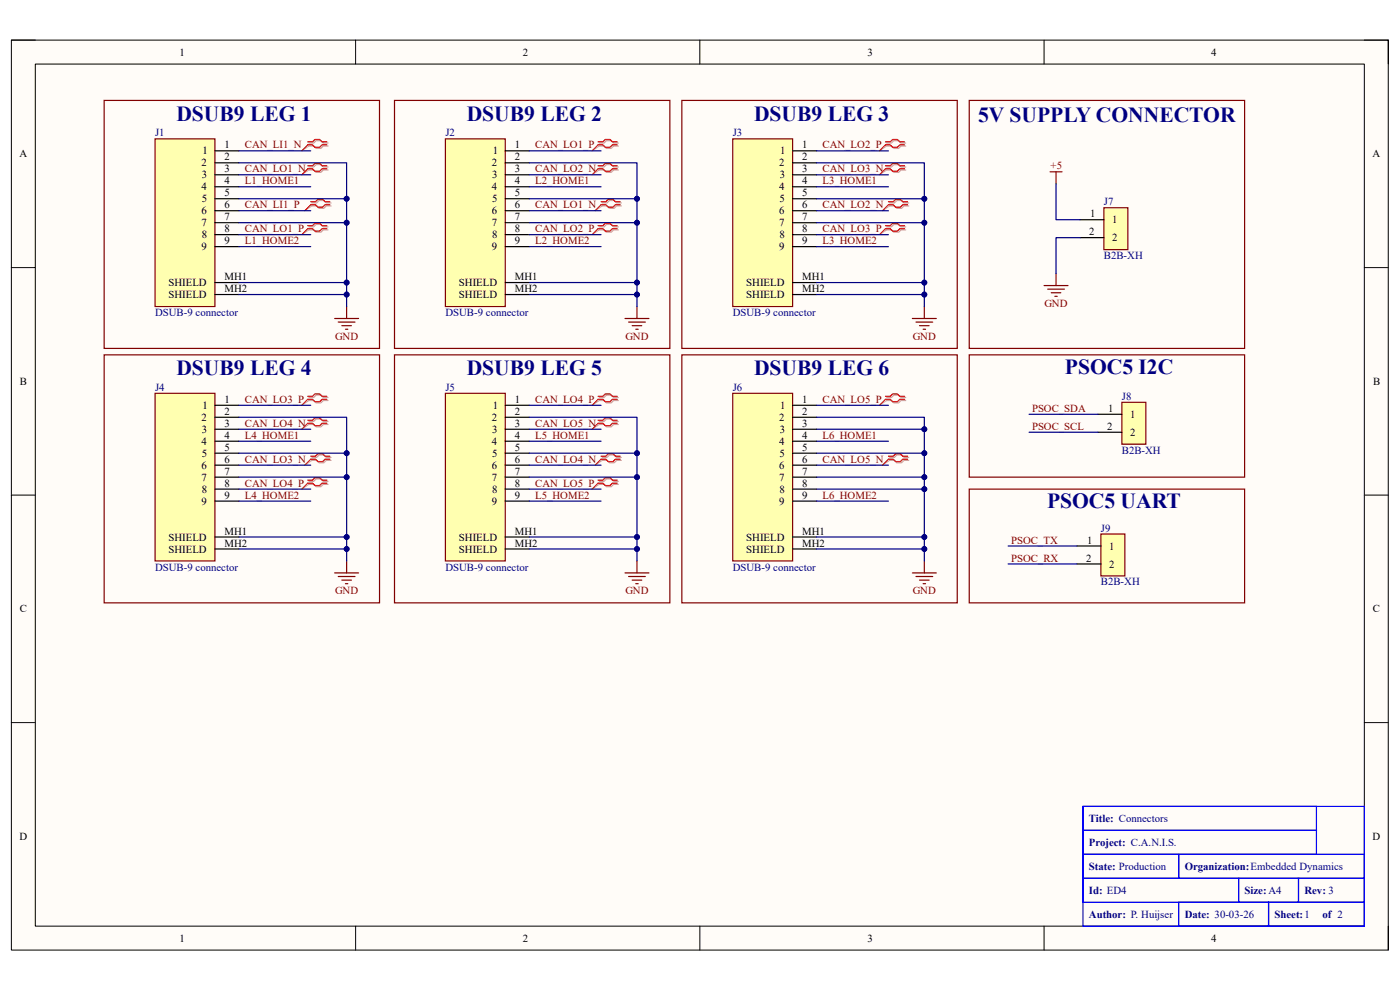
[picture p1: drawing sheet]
<svg xmlns="http://www.w3.org/2000/svg" width="297mm" height="210mm" viewBox="0 0 297 210" stroke-linecap="round" stroke-linejoin="round" font-family="sans-serif">
<path d="M2.4 8.5h292.1v193h-292.1z" fill-rule="evenodd" fill="#fffcf8"/>
<path d="M2.4 8.5h292.1v193h-292.1z" fill="none" stroke="#000" stroke-width=".21"/>
<path d="M7.5 13.6h281.9v182.9h-281.9z" fill-rule="evenodd" fill="#fffcf8"/>
<g fill="none" stroke="#000" stroke-width=".21">
<path d="M2.4 8.5h5.1M7.5 13.6h281.9v182.9h-281.9zM75.4 8.5v5.1M148.5 8.5v5.1M221.5 8.5v5.1M289.4 8.5h5.1v5.1M2.4 56.8h5.1M289.4 56.8h5.1M2.4 105h5.1M289.4 105h5.1M2.4 153.3h5.1M289.4 153.3h5.1"/>
<path d="M75.4 196.5v5M148.5 196.5v5M221.5 196.5v5M294.5 196.5v5"/>
</g>
<path d="M229.8 171.1h59.6v25.4h-59.6zM229.8 171.1h49.5v5h-49.5zM229.8 176.1h49.5v5.1h-49.5zM229.8 186.3h33v5.1h-33zM229.8 181.2h20.3v5.1h-20.3zM250.1 191.4h19v5.1h-19zM250.1 181.2h39.3v5.1h-39.3zM262.8 186.3h12.7v5.1h-12.7zM269.1 191.4h20.3v5.1h-20.3zM275.5 186.3h13.9v5.1h-13.9z" fill="none" stroke="#00f" stroke-width=".25"/>
<path d="M22.1 21.3h58.4v52.6h-58.4z" fill="none" stroke="#800000" stroke-width=".25"/>
<path d="M65.5 30.3h1.1l.5-.5h1l.5 .5h1M65.5 31h1.1l.5 .5h1l.5-.5h1" fill="none" stroke="#d0a19e" stroke-width=".25"/>
<path d="M65.5 31l-1.5 1" fill="none" stroke="#d0a19e" stroke-width=".21"/>
<path d="M65.3 30.1h1l.5-.5h1l.5 .5h1M65.3 30.7h1l.5 .5h1l.5-.5h1" fill="none" stroke="#f00" stroke-width=".25"/>
<path d="M65.3 30.7l-1.3 1.3" fill="none" stroke="#f00" stroke-width=".21"/>
<path d="M32.9 29.5h12.7v35.5h-12.7z" fill-rule="evenodd" fill="#ffffb0"/>
<path d="M32.9 29.5h12.7v35.5h-12.7zM83.7 21.3h58.4v52.6h-58.4zM71 67.6h5.1M71.8 68.3h3.5M72.5 69.1h2.1M73.3 69.8h.5M73.5 65v2.6" fill="none" stroke="#800000" stroke-width=".25"/>
<path d="M45.6 32h5.1M45.6 34.5h5.1M45.6 37.1h5.1M45.6 39.6h5.1M45.6 42.2h5.1M45.6 44.7h5.1M45.6 47.2h5.1M45.6 49.8h5.1M45.6 52.3h5.1M45.6 59.9h5.1M45.6 62.5h5.1" fill="none" stroke="#000" stroke-width=".25"/>
<path d="M65.5 35.4h1.1l.5-.5h1l.5 .5h1M65.5 36.1h1.1l.5 .5h1l.5-.5h1M127.1 30.3h1l.6-.5h1l.5 .5h1M127.1 31h1l.6 .5h1l.5-.5h1M65.5 48.1h1.1l.5-.5h1l.5 .5h1M65.5 48.8h1.1l.5 .5h1l.5-.5h1M66.2 43h1l.5-.5h1l.5 .5h1M66.2 43.7h1l.5 .5h1l.5-.5h1" fill="none" stroke="#d0a19e" stroke-width=".25"/>
<path d="M65.5 36.1l-1.5 1M127.1 31l-1.5 1M65.5 48.8l-1.5 1M66.2 43.7l-1.6 1" fill="none" stroke="#d0a19e" stroke-width=".21"/>
<path d="M65.3 35.2h1l.5-.5h1l.5 .5h1M65.3 35.8h1l.5 .5h1l.5-.5h1M126.9 30.1h1l.5-.5h1l.5 .5h1M126.9 30.7h1l.5 .5h1l.5-.5h1M65.3 47.9h1l.5-.5h1l.5 .5h1M65.3 48.5h1l.5 .5h1l.5-.5h1M65.9 42.8h1l.5-.5h1.1l.5 .5h1M65.9 43.4h1l.5 .5h1.1l.5-.5h1" fill="none" stroke="#f00" stroke-width=".25"/>
<path d="M65.3 35.8l-1.3 1.3M126.9 30.7l-1.3 1.3M65.3 48.5l-1.3 1.3M65.9 43.4l-1.3 1.3" fill="none" stroke="#f00" stroke-width=".21"/>
<path d="M94.5 29.5h12.7v35.5h-12.7z" fill-rule="evenodd" fill="#ffffb0"/>
<path d="M94.5 29.5h12.7v35.5h-12.7zM144.7 21.3h58.4v52.6h-58.4zM132.6 67.6h5.1M133.4 68.3h3.5M134.1 69.1h2M134.9 69.8h.5M135.1 65v2.6" fill="none" stroke="#800000" stroke-width=".25"/>
<path d="M107.2 32h5.1M107.2 34.5h5.1M107.2 37.1h5.1M107.2 39.6h5.1M107.2 42.2h5.1M107.2 44.7h5.1M107.2 47.2h5.1M107.2 49.8h5.1M107.2 52.3h5.1M107.2 59.9h5.1M107.2 62.5h5.1" fill="none" stroke="#000" stroke-width=".25"/>
<path d="M127.1 35.4h1l.6-.5h1l.5 .5h1M127.1 36.1h1l.6 .5h1l.5-.5h1M188.1 30.4h1l.5-.6h1l.5 .6h1.1M188.1 31h1l.5 .5h1l.5-.5h1.1M127.1 48.1h1l.6-.5h1l.5 .5h1M127.1 48.8h1l.6 .5h1l.5-.5h1M127.8 43h1l.5-.5h1l.5 .5h1M127.8 43.7h1l.5 .5h1l.5-.5h1" fill="none" stroke="#d0a19e" stroke-width=".25"/>
<path d="M127.1 36.1l-1.5 1M188.1 31l-1.5 1M127.1 48.8l-1.5 1M127.8 43.7l-1.6 1" fill="none" stroke="#d0a19e" stroke-width=".21"/>
<path d="M126.9 35.2h1l.5-.5h1l.5 .5h1M126.9 35.8h1l.5 .5h1l.5-.5h1M187.8 30.1h1.1l.5-.5h1l.5 .5h1M187.8 30.7h1.1l.5 .5h1l.5-.5h1M126.9 47.9h1l.5-.5h1l.5 .5h1M126.9 48.5h1l.5 .5h1l.5-.5h1M127.5 42.8h1l.5-.5h1.1l.5 .5h1M127.5 43.4h1l.5 .5h1.1l.5-.5h1" fill="none" stroke="#f00" stroke-width=".25"/>
<path d="M126.9 35.8l-1.3 1.3M187.8 30.7l-1.2 1.3M126.9 48.5l-1.3 1.3M127.5 43.4l-1.3 1.3" fill="none" stroke="#f00" stroke-width=".21"/>
<path d="M155.5 29.5h12.7v35.5h-12.7z" fill-rule="evenodd" fill="#ffffb0"/>
<path d="M155.5 29.5h12.7v35.5h-12.7zM22.1 75.3h58.4v52.6h-58.4zM193.6 67.6h5M194.3 68.3h3.6M195.1 69.1h2M195.8 69.8h.6M196.1 65v2.6" fill="none" stroke="#800000" stroke-width=".25"/>
<path d="M168.2 32h5M168.2 34.5h5M168.2 37.1h5M168.2 39.6h5M168.2 42.2h5M168.2 44.7h5M168.2 47.2h5M168.2 49.8h5M168.2 52.3h5M168.2 59.9h5M168.2 62.5h5" fill="none" stroke="#000" stroke-width=".25"/>
<path d="M188.1 35.4h1l.5-.5h1l.5 .5h1.1M188.1 36.1h1l.5 .5h1l.5-.5h1.1M188.1 48.1h1l.5-.5h1l.5 .5h1.1M188.1 48.8h1l.5 .5h1l.5-.5h1.1M188.7 43.1h1l.6-.6h1l.5 .6h1M188.7 43.7h1l.6 .5h1l.5-.5h1M65.5 84.3h1.1l.5-.5h1l.5 .5h1M65.5 85h1.1l.5 .5h1l.5-.5h1" fill="none" stroke="#d0a19e" stroke-width=".25"/>
<path d="M188.1 36.1l-1.5 1M188.1 48.8l-1.5 1M188.7 43.7l-1.5 1M65.5 85l-1.5 1" fill="none" stroke="#d0a19e" stroke-width=".21"/>
<path d="M187.8 35.2h1.1l.5-.5h1l.5 .5h1M187.8 35.8h1.1l.5 .5h1l.5-.5h1M187.8 47.9h1.1l.5-.5h1l.5 .5h1M187.8 48.5h1.1l.5 .5h1l.5-.5h1M188.5 42.8h1l.5-.5h1l.5 .5h1M188.5 43.4h1l.5 .5h1l.5-.5h1M65.3 84.1h1l.5-.5h1l.5 .5h1M65.3 84.7h1l.5 .5h1l.5-.5h1" fill="none" stroke="#f00" stroke-width=".25"/>
<path d="M187.8 35.8l-1.2 1.3M187.8 48.5l-1.2 1.3M188.5 43.4l-1.3 1.3M65.3 84.7l-1.3 1.3" fill="none" stroke="#f00" stroke-width=".21"/>
<path d="M32.9 83.4h12.7v35.6h-12.7z" fill-rule="evenodd" fill="#ffffb0"/>
<path d="M83.7 75.3h58.4v52.6h-58.4zM32.9 83.4h12.7v35.6h-12.7zM73.5 119v2.5M71 121.5h5.1M71.8 122.3h3.5M72.5 123.1h2.1M73.3 123.8h.5" fill="none" stroke="#800000" stroke-width=".25"/>
<path d="M45.6 86h5.1M45.6 88.5h5.1M45.6 91.1h5.1M45.6 93.6h5.1M45.6 96.1h5.1M45.6 98.7h5.1M45.6 101.2h5.1M45.6 103.8h5.1M45.6 106.3h5.1M45.6 113.9h5.1M45.6 116.5h5.1" fill="none" stroke="#000" stroke-width=".25"/>
<path d="M65.5 89.4h1.1l.5-.5h1l.5 .5h1M65.5 90h1.1l.5 .6h1l.5-.6h1M66.2 97h1l.5-.5h1l.5 .5h1M66.2 97.7h1l.5 .5h1l.5-.5h1M127.1 84.3h1l.6-.5h1l.5 .5h1M127.1 85h1l.6 .5h1l.5-.5h1M65.5 102.1h1.1l.5-.5h1l.5 .5h1M65.5 102.7h1.1l.5 .6h1l.5-.6h1" fill="none" stroke="#d0a19e" stroke-width=".25"/>
<path d="M65.5 90l-1.5 1.1M66.2 97.7l-1.6 1M127.1 85l-1.5 1M65.5 102.7l-1.5 1.1" fill="none" stroke="#d0a19e" stroke-width=".21"/>
<path d="M65.3 89.2h1l.5-.6h1l.5 .6h1M65.3 89.8h1l.5 .5h1l.5-.5h1M65.9 96.8h1l.5-.5h1.1l.5 .5h1M65.9 97.4h1l.5 .5h1.1l.5-.5h1M126.9 84.1h1l.5-.5h1l.5 .5h1M126.9 84.7h1l.5 .5h1l.5-.5h1M65.3 101.9h1l.5-.6h1l.5 .6h1M65.3 102.5h1l.5 .5h1l.5-.5h1" fill="none" stroke="#f00" stroke-width=".25"/>
<path d="M65.3 89.8l-1.3 1.3M65.9 97.4l-1.3 1.3M126.9 84.7l-1.3 1.3M65.3 102.5l-1.3 1.3" fill="none" stroke="#f00" stroke-width=".21"/>
<path d="M94.5 83.4h12.7v35.6h-12.7z" fill-rule="evenodd" fill="#ffffb0"/>
<path d="M144.7 75.3h58.4v52.6h-58.4zM94.5 83.4h12.7v35.6h-12.7zM135.1 119v2.5M132.6 121.5h5.1M133.4 122.3h3.5M134.1 123.1h2M134.9 123.8h.5" fill="none" stroke="#800000" stroke-width=".25"/>
<path d="M107.2 86h5.1M107.2 88.5h5.1M107.2 91.1h5.1M107.2 93.6h5.1M107.2 96.1h5.1M107.2 98.7h5.1M107.2 101.2h5.1M107.2 103.8h5.1M107.2 106.3h5.1M107.2 113.9h5.1M107.2 116.5h5.1" fill="none" stroke="#000" stroke-width=".25"/>
<path d="M127.1 89.4h1l.6-.5h1l.5 .5h1M127.1 90h1l.6 .6h1l.5-.6h1M127.8 97h1l.5-.5h1l.5 .5h1M127.8 97.7h1l.5 .5h1l.5-.5h1M188.1 84.3h1l.5-.5h1l.5 .5h1.1M188.1 85h1l.5 .5h1l.5-.5h1.1M127.1 102.1h1l.6-.5h1l.5 .5h1M127.1 102.7h1l.6 .6h1l.5-.6h1" fill="none" stroke="#d0a19e" stroke-width=".25"/>
<path d="M127.1 90l-1.5 1.1M127.8 97.7l-1.6 1M188.1 85l-1.5 1M127.1 102.7l-1.5 1.1" fill="none" stroke="#d0a19e" stroke-width=".21"/>
<path d="M126.9 89.2h1l.5-.6h1l.5 .6h1M126.9 89.8h1l.5 .5h1l.5-.5h1M127.5 96.8h1l.5-.5h1.1l.5 .5h1M127.5 97.4h1l.5 .5h1.1l.5-.5h1M187.8 84.1h1.1l.5-.5h1l.5 .5h1M187.8 84.7h1.1l.5 .5h1l.5-.5h1M126.9 101.9h1l.5-.6h1l.5 .6h1M126.9 102.5h1l.5 .5h1l.5-.5h1" fill="none" stroke="#f00" stroke-width=".25"/>
<path d="M126.9 89.8l-1.3 1.3M127.5 97.4l-1.3 1.3M187.8 84.7l-1.2 1.3M126.9 102.5l-1.3 1.3" fill="none" stroke="#f00" stroke-width=".21"/>
<path d="M155.5 83.4h12.7v35.6h-12.7z" fill-rule="evenodd" fill="#ffffb0"/>
<path d="M155.5 83.4h12.7v35.6h-12.7zM196.1 119v2.5M193.6 121.5h5M194.3 122.3h3.6M195.1 123.1h2M195.8 123.8h.6" fill="none" stroke="#800000" stroke-width=".25"/>
<path d="M168.2 86h5M168.2 88.5h5M168.2 91.1h5M168.2 93.6h5M168.2 96.1h5M168.2 98.7h5M168.2 101.2h5M168.2 103.8h5M168.2 106.3h5M168.2 113.9h5M168.2 116.5h5" fill="none" stroke="#000" stroke-width=".25"/>
<path d="M188.7 97h1l.6-.5h1l.5 .5h1M188.7 97.7h1l.6 .5h1l.5-.5h1" fill="none" stroke="#d0a19e" stroke-width=".25"/>
<path d="M188.7 97.7l-1.5 1" fill="none" stroke="#d0a19e" stroke-width=".21"/>
<path d="M188.5 96.8h1l.5-.5h1l.5 .5h1M188.5 97.4h1l.5 .5h1l.5-.5h1" fill="none" stroke="#f00" stroke-width=".25"/>
<path d="M188.5 97.4l-1.3 1.3" fill="none" stroke="#f00" stroke-width=".21"/>
<path d="M234.2 44.1h5.1v8.9h-5.1z" fill-rule="evenodd" fill="#ffffb0"/>
<path d="M222.8 36.4h2.5M224 36.4v2.6M224 58v2.6M234.2 44.1h5.1v8.9h-5.1zM221.5 60.6h5.1M222.3 61.3h3.5M223 62.1h2.1M223.8 62.9h.5" fill="none" stroke="#800000" stroke-width=".25"/>
<path d="M229.1 46.6h5.1M229.1 50.4h5.1" fill="none" stroke="#000" stroke-width=".25"/>
<path d="M238 85.3h5.1v8.9h-5.1z" fill-rule="evenodd" fill="#ffffb0"/>
<path d="M238 85.3h5.1v8.9h-5.1z" fill="none" stroke="#800000" stroke-width=".25"/>
<path d="M232.9 87.9h5.1M232.9 91.7h5.1" fill="none" stroke="#000" stroke-width=".25"/>
<path d="M50.7 34.5h22.8v25.4M50.7 32h15.2M50.7 44.7h15.2" fill="none" stroke="#000080" stroke-width=".25"/>
<circle cx="73.5" cy="42.2" r=".51" fill="#000080"/>
<circle cx="73.5" cy="42.2" r=".51" fill="none" stroke="#000080" stroke-width=".21"/>
<circle cx="73.5" cy="47.2" r=".51" fill="#000080"/>
<circle cx="73.5" cy="47.2" r=".51" fill="none" stroke="#000080" stroke-width=".21"/>
<circle cx="73.5" cy="59.9" r=".51" fill="#000080"/>
<circle cx="73.5" cy="59.9" r=".51" fill="none" stroke="#000080" stroke-width=".21"/>
<path d="M50.7 62.5h22.8v2.5" fill="none" stroke="#000080" stroke-width=".25"/>
<circle cx="73.5" cy="62.5" r=".51" fill="#000080"/>
<circle cx="73.5" cy="62.5" r=".51" fill="none" stroke="#000080" stroke-width=".21"/>
<path d="M50.7 59.9h22.8v2.6" fill="none" stroke="#000080" stroke-width=".25"/>
<circle cx="73.5" cy="59.9" r=".51" fill="#000080"/>
<circle cx="73.5" cy="59.9" r=".51" fill="none" stroke="#000080" stroke-width=".21"/>
<circle cx="73.5" cy="62.5" r=".51" fill="#000080"/>
<circle cx="73.5" cy="62.5" r=".51" fill="none" stroke="#000080" stroke-width=".21"/>
<path d="M50.7 37.1h15.2M50.7 49.8h15.2M50.7 47.2h22.8" fill="none" stroke="#000080" stroke-width=".25"/>
<circle cx="73.5" cy="47.2" r=".51" fill="#000080"/>
<circle cx="73.5" cy="47.2" r=".51" fill="none" stroke="#000080" stroke-width=".21"/>
<path d="M50.7 39.6h15.2M50.7 52.3h15.2M50.7 42.2h22.8" fill="none" stroke="#000080" stroke-width=".25"/>
<circle cx="73.5" cy="42.2" r=".51" fill="#000080"/>
<circle cx="73.5" cy="42.2" r=".51" fill="none" stroke="#000080" stroke-width=".21"/>
<path d="M112.3 34.5h22.8v25.4M112.3 32h15.2M112.3 44.7h15.2" fill="none" stroke="#000080" stroke-width=".25"/>
<circle cx="135.1" cy="42.2" r=".51" fill="#000080"/>
<circle cx="135.1" cy="42.2" r=".51" fill="none" stroke="#000080" stroke-width=".21"/>
<circle cx="135.1" cy="47.2" r=".51" fill="#000080"/>
<circle cx="135.1" cy="47.2" r=".51" fill="none" stroke="#000080" stroke-width=".21"/>
<circle cx="135.1" cy="59.9" r=".51" fill="#000080"/>
<circle cx="135.1" cy="59.9" r=".51" fill="none" stroke="#000080" stroke-width=".21"/>
<path d="M112.3 62.5h22.8v2.5" fill="none" stroke="#000080" stroke-width=".25"/>
<circle cx="135.1" cy="62.5" r=".51" fill="#000080"/>
<circle cx="135.1" cy="62.5" r=".51" fill="none" stroke="#000080" stroke-width=".21"/>
<path d="M112.3 59.9h22.8v2.6" fill="none" stroke="#000080" stroke-width=".25"/>
<circle cx="135.1" cy="59.9" r=".51" fill="#000080"/>
<circle cx="135.1" cy="59.9" r=".51" fill="none" stroke="#000080" stroke-width=".21"/>
<circle cx="135.1" cy="62.5" r=".51" fill="#000080"/>
<circle cx="135.1" cy="62.5" r=".51" fill="none" stroke="#000080" stroke-width=".21"/>
<path d="M112.3 37.1h15.2M112.3 49.8h15.2M112.3 47.2h22.8" fill="none" stroke="#000080" stroke-width=".25"/>
<circle cx="135.1" cy="47.2" r=".51" fill="#000080"/>
<circle cx="135.1" cy="47.2" r=".51" fill="none" stroke="#000080" stroke-width=".21"/>
<path d="M112.3 39.6h15.2M112.3 52.3h15.2M112.3 42.2h22.8" fill="none" stroke="#000080" stroke-width=".25"/>
<circle cx="135.1" cy="42.2" r=".51" fill="#000080"/>
<circle cx="135.1" cy="42.2" r=".51" fill="none" stroke="#000080" stroke-width=".21"/>
<path d="M173.2 34.5h22.9v25.4M173.2 32h15.3M173.2 44.7h15.3" fill="none" stroke="#000080" stroke-width=".25"/>
<circle cx="196.1" cy="42.2" r=".51" fill="#000080"/>
<circle cx="196.1" cy="42.2" r=".51" fill="none" stroke="#000080" stroke-width=".21"/>
<circle cx="196.1" cy="47.2" r=".51" fill="#000080"/>
<circle cx="196.1" cy="47.2" r=".51" fill="none" stroke="#000080" stroke-width=".21"/>
<circle cx="196.1" cy="59.9" r=".51" fill="#000080"/>
<circle cx="196.1" cy="59.9" r=".51" fill="none" stroke="#000080" stroke-width=".21"/>
<path d="M173.2 62.5h22.9v2.5" fill="none" stroke="#000080" stroke-width=".25"/>
<circle cx="196.1" cy="62.5" r=".51" fill="#000080"/>
<circle cx="196.1" cy="62.5" r=".51" fill="none" stroke="#000080" stroke-width=".21"/>
<path d="M173.2 59.9h22.9v2.6" fill="none" stroke="#000080" stroke-width=".25"/>
<circle cx="196.1" cy="59.9" r=".51" fill="#000080"/>
<circle cx="196.1" cy="59.9" r=".51" fill="none" stroke="#000080" stroke-width=".21"/>
<circle cx="196.1" cy="62.5" r=".51" fill="#000080"/>
<circle cx="196.1" cy="62.5" r=".51" fill="none" stroke="#000080" stroke-width=".21"/>
<path d="M173.2 37.1h15.3M173.2 49.8h15.3M173.2 47.2h22.9" fill="none" stroke="#000080" stroke-width=".25"/>
<circle cx="196.1" cy="47.2" r=".51" fill="#000080"/>
<circle cx="196.1" cy="47.2" r=".51" fill="none" stroke="#000080" stroke-width=".21"/>
<path d="M173.2 39.6h15.3M173.2 52.3h15.3M173.2 42.2h22.9" fill="none" stroke="#000080" stroke-width=".25"/>
<circle cx="196.1" cy="42.2" r=".51" fill="#000080"/>
<circle cx="196.1" cy="42.2" r=".51" fill="none" stroke="#000080" stroke-width=".21"/>
<path d="M50.7 86h15.2M50.7 88.5h22.8v25.4M50.7 98.7h15.2" fill="none" stroke="#000080" stroke-width=".25"/>
<circle cx="73.5" cy="96.1" r=".51" fill="#000080"/>
<circle cx="73.5" cy="96.1" r=".51" fill="none" stroke="#000080" stroke-width=".21"/>
<circle cx="73.5" cy="101.2" r=".51" fill="#000080"/>
<circle cx="73.5" cy="101.2" r=".51" fill="none" stroke="#000080" stroke-width=".21"/>
<circle cx="73.5" cy="113.9" r=".51" fill="#000080"/>
<circle cx="73.5" cy="113.9" r=".51" fill="none" stroke="#000080" stroke-width=".21"/>
<path d="M50.7 116.5h22.8v2.5" fill="none" stroke="#000080" stroke-width=".25"/>
<circle cx="73.5" cy="116.5" r=".51" fill="#000080"/>
<circle cx="73.5" cy="116.5" r=".51" fill="none" stroke="#000080" stroke-width=".21"/>
<path d="M50.7 113.9h22.8v2.6" fill="none" stroke="#000080" stroke-width=".25"/>
<circle cx="73.5" cy="113.9" r=".51" fill="#000080"/>
<circle cx="73.5" cy="113.9" r=".51" fill="none" stroke="#000080" stroke-width=".21"/>
<circle cx="73.5" cy="116.5" r=".51" fill="#000080"/>
<circle cx="73.5" cy="116.5" r=".51" fill="none" stroke="#000080" stroke-width=".21"/>
<path d="M50.7 91.1h15.2M50.7 103.8h15.2M50.7 101.2h22.8" fill="none" stroke="#000080" stroke-width=".25"/>
<circle cx="73.5" cy="101.2" r=".51" fill="#000080"/>
<circle cx="73.5" cy="101.2" r=".51" fill="none" stroke="#000080" stroke-width=".21"/>
<path d="M50.7 93.6h15.2M50.7 96.1h22.8M50.7 106.3h15.2" fill="none" stroke="#000080" stroke-width=".25"/>
<circle cx="73.5" cy="96.1" r=".51" fill="#000080"/>
<circle cx="73.5" cy="96.1" r=".51" fill="none" stroke="#000080" stroke-width=".21"/>
<path d="M112.3 88.5h22.8v25.4M112.3 86h15.2M112.3 98.7h15.2" fill="none" stroke="#000080" stroke-width=".25"/>
<circle cx="135.1" cy="96.1" r=".51" fill="#000080"/>
<circle cx="135.1" cy="96.1" r=".51" fill="none" stroke="#000080" stroke-width=".21"/>
<circle cx="135.1" cy="101.2" r=".51" fill="#000080"/>
<circle cx="135.1" cy="101.2" r=".51" fill="none" stroke="#000080" stroke-width=".21"/>
<circle cx="135.1" cy="113.9" r=".51" fill="#000080"/>
<circle cx="135.1" cy="113.9" r=".51" fill="none" stroke="#000080" stroke-width=".21"/>
<path d="M112.3 116.5h22.8v2.5" fill="none" stroke="#000080" stroke-width=".25"/>
<circle cx="135.1" cy="116.5" r=".51" fill="#000080"/>
<circle cx="135.1" cy="116.5" r=".51" fill="none" stroke="#000080" stroke-width=".21"/>
<path d="M112.3 113.9h22.8v2.6" fill="none" stroke="#000080" stroke-width=".25"/>
<circle cx="135.1" cy="113.9" r=".51" fill="#000080"/>
<circle cx="135.1" cy="113.9" r=".51" fill="none" stroke="#000080" stroke-width=".21"/>
<circle cx="135.1" cy="116.5" r=".51" fill="#000080"/>
<circle cx="135.1" cy="116.5" r=".51" fill="none" stroke="#000080" stroke-width=".21"/>
<path d="M112.3 91.1h15.2M112.3 103.8h15.2M112.3 101.2h22.8" fill="none" stroke="#000080" stroke-width=".25"/>
<circle cx="135.1" cy="101.2" r=".51" fill="#000080"/>
<circle cx="135.1" cy="101.2" r=".51" fill="none" stroke="#000080" stroke-width=".21"/>
<path d="M112.3 93.6h15.2M112.3 96.1h22.8M112.3 106.3h15.2" fill="none" stroke="#000080" stroke-width=".25"/>
<circle cx="135.1" cy="96.1" r=".51" fill="#000080"/>
<circle cx="135.1" cy="96.1" r=".51" fill="none" stroke="#000080" stroke-width=".21"/>
<path d="M173.2 88.5h22.9v25.4M173.2 86h15.3M173.2 98.7h15.3" fill="none" stroke="#000080" stroke-width=".25"/>
<circle cx="196.1" cy="91.1" r=".51" fill="#000080"/>
<circle cx="196.1" cy="91.1" r=".51" fill="none" stroke="#000080" stroke-width=".21"/>
<circle cx="196.1" cy="96.1" r=".51" fill="#000080"/>
<circle cx="196.1" cy="96.1" r=".51" fill="none" stroke="#000080" stroke-width=".21"/>
<circle cx="196.1" cy="101.2" r=".51" fill="#000080"/>
<circle cx="196.1" cy="101.2" r=".51" fill="none" stroke="#000080" stroke-width=".21"/>
<circle cx="196.1" cy="103.8" r=".51" fill="#000080"/>
<circle cx="196.1" cy="103.8" r=".51" fill="none" stroke="#000080" stroke-width=".21"/>
<circle cx="196.1" cy="113.9" r=".51" fill="#000080"/>
<circle cx="196.1" cy="113.9" r=".51" fill="none" stroke="#000080" stroke-width=".21"/>
<path d="M173.2 116.5h22.9v2.5" fill="none" stroke="#000080" stroke-width=".25"/>
<circle cx="196.1" cy="116.5" r=".51" fill="#000080"/>
<circle cx="196.1" cy="116.5" r=".51" fill="none" stroke="#000080" stroke-width=".21"/>
<path d="M173.2 113.9h22.9v2.6" fill="none" stroke="#000080" stroke-width=".25"/>
<circle cx="196.1" cy="113.9" r=".51" fill="#000080"/>
<circle cx="196.1" cy="113.9" r=".51" fill="none" stroke="#000080" stroke-width=".21"/>
<circle cx="196.1" cy="116.5" r=".51" fill="#000080"/>
<circle cx="196.1" cy="116.5" r=".51" fill="none" stroke="#000080" stroke-width=".21"/>
<path d="M173.2 101.2h22.9" fill="none" stroke="#000080" stroke-width=".25"/>
<circle cx="196.1" cy="101.2" r=".51" fill="#000080"/>
<circle cx="196.1" cy="101.2" r=".51" fill="none" stroke="#000080" stroke-width=".21"/>
<path d="M173.2 93.6h15.3M173.2 96.1h22.9M173.2 106.3h15.3" fill="none" stroke="#000080" stroke-width=".25"/>
<circle cx="196.1" cy="96.1" r=".51" fill="#000080"/>
<circle cx="196.1" cy="96.1" r=".51" fill="none" stroke="#000080" stroke-width=".21"/>
<path d="M224 39v7.6h5.1M229.1 50.4h-5.1v7.6M218.3 91.7h14.6M218.3 87.9h14.6" fill="none" stroke="#000080" stroke-width=".25"/>
<path d="M233.6 113.3h5v8.9h-5z" fill-rule="evenodd" fill="#ffffb0"/>
<path d="M233.6 113.3h5v8.9h-5z" fill="none" stroke="#800000" stroke-width=".25"/>
<path d="M228.5 115.8h5.1M228.5 119.6h5.1" fill="none" stroke="#000" stroke-width=".25"/>
<path d="M173.2 91.1h22.9M213.9 119.6h14.6M213.9 115.8h14.6" fill="none" stroke="#000080" stroke-width=".25"/>
<circle cx="196.1" cy="91.1" r=".51" fill="#000080"/>
<circle cx="196.1" cy="91.1" r=".51" fill="none" stroke="#000080" stroke-width=".21"/>
<path d="M173.2 103.8h22.9" fill="none" stroke="#000080" stroke-width=".25"/>
<circle cx="196.1" cy="103.8" r=".51" fill="#000080"/>
<circle cx="196.1" cy="103.8" r=".51" fill="none" stroke="#000080" stroke-width=".21"/>
<path d="M205.6 21.3h58.4v52.6h-58.4zM205.6 75.3h58.4v25.9h-58.4zM205.6 103.8h58.4v24.1h-58.4z" fill="none" stroke="#800000" stroke-width=".25"/>
<g font-size="4.6" fill="#000080">
<text x="37.4" y="25.6">DSUB9 LEG 1</text>
<text x="99" y="25.6">DSUB9 LEG 2</text>
<text x="160" y="25.6">DSUB9 LEG 3</text>
<text x="207.5" y="26">5V SUPPLY CONNECTOR</text>
<text x="37.4" y="79.5">DSUB9 LEG 4</text>
<text x="99" y="79.5">DSUB9 LEG 5</text>
<text x="160" y="79.5">DSUB9 LEG 6</text>
<text x="225.9" y="79.3">PSOC5 I2C</text>
<text x="222.1" y="107.9">PSOC5 UART</text>
</g>
<g font-size="2.3">
<text x="38.1" y="11.8">1</text>
<text x="110.9" y="11.8">2</text>
<text x="184" y="11.8">3</text>
<text x="256.9" y="11.8">4</text>
<text x="4.1" y="33.4">A</text>
<text x="42.8" y="35.3">2</text>
<text x="43" y="32.8">1</text>
<text x="47.6" y="31.5">1</text>
<text x="47.6" y="34">2</text>
<text x="104.4" y="35.3">2</text>
<text x="104.6" y="32.8">1</text>
<text x="109.2" y="31.5">1</text>
<text x="109.2" y="34">2</text>
<text x="165.3" y="35.3">2</text>
<text x="165.5" y="32.8">1</text>
<text x="170.2" y="31.5">1</text>
<text x="170.2" y="34">2</text>
<text x="291.2" y="33.4">A</text>
<text x="42.8" y="40.4">4</text>
<text x="42.8" y="37.8">3</text>
<text x="47.6" y="36.6">3</text>
<text x="47.6" y="39.1">4</text>
<text x="47.6" y="41.7">5</text>
<text x="104.4" y="40.4">4</text>
<text x="104.4" y="37.8">3</text>
<text x="109.2" y="36.6">3</text>
<text x="109.2" y="39.1">4</text>
<text x="109.2" y="41.7">5</text>
<text x="165.3" y="40.4">4</text>
<text x="165.4" y="37.8">3</text>
<text x="170.2" y="36.6">3</text>
<text x="170.2" y="39.1">4</text>
<text x="170.2" y="41.7">5</text>
<text x="42.8" y="45.5">6</text>
<text x="42.8" y="42.9">5</text>
<text x="47.6" y="44.2">6</text>
<text x="47.6" y="46.7">7</text>
<text x="104.4" y="45.5">6</text>
<text x="104.4" y="42.9">5</text>
<text x="109.2" y="44.2">6</text>
<text x="109.2" y="46.7">7</text>
<text x="165.3" y="45.5">6</text>
<text x="165.4" y="42.9">5</text>
<text x="170.2" y="44.2">6</text>
<text x="170.2" y="46.7">7</text>
<text x="231.3" y="46.1">1</text>
<text x="236" y="47.4">1</text>
<text x="42.8" y="48">7</text>
<text x="42.8" y="53.1">9</text>
<text x="42.8" y="50.5">8</text>
<text x="47.6" y="49.3">8</text>
<text x="47.6" y="51.8">9</text>
<text x="104.4" y="48">7</text>
<text x="104.4" y="53.1">9</text>
<text x="104.4" y="50.5">8</text>
<text x="109.2" y="49.3">8</text>
<text x="109.2" y="51.8">9</text>
<text x="165.3" y="48">7</text>
<text x="165.3" y="53.1">9</text>
<text x="165.4" y="50.5">8</text>
<text x="170.2" y="49.3">8</text>
<text x="170.2" y="51.8">9</text>
<text x="231.1" y="49.9">2</text>
<text x="236" y="51.2">2</text>
<text x="47.6" y="59.4">MH1</text>
<text x="109.2" y="59.4">MH1</text>
<text x="170.2" y="59.4">MH1</text>
<text x="35.7" y="60.7">SHIELD</text>
<text x="35.7" y="63.2">SHIELD</text>
<text x="47.6" y="62">MH2</text>
<text x="97.4" y="60.7">SHIELD</text>
<text x="97.4" y="63.2">SHIELD</text>
<text x="109.2" y="62">MH2</text>
<text x="158.3" y="60.7">SHIELD</text>
<text x="158.3" y="63.2">SHIELD</text>
<text x="170.2" y="62">MH2</text>
<text x="4.2" y="81.7">B</text>
<text x="291.3" y="81.7">B</text>
<text x="42.8" y="89.3">2</text>
<text x="43" y="86.7">1</text>
<text x="47.6" y="85.5">1</text>
<text x="47.6" y="88">2</text>
<text x="104.4" y="89.3">2</text>
<text x="104.6" y="86.7">1</text>
<text x="109.2" y="85.5">1</text>
<text x="109.2" y="88">2</text>
<text x="165.3" y="89.3">2</text>
<text x="165.5" y="86.7">1</text>
<text x="170.2" y="85.5">1</text>
<text x="170.2" y="88">2</text>
<text x="235.1" y="87.4">1</text>
<text x="239.8" y="88.6">1</text>
<text x="42.8" y="94.4">4</text>
<text x="42.8" y="91.8">3</text>
<text x="47.6" y="90.6">3</text>
<text x="47.6" y="93.1">4</text>
<text x="47.6" y="95.6">5</text>
<text x="104.4" y="94.4">4</text>
<text x="104.4" y="91.8">3</text>
<text x="109.2" y="90.6">3</text>
<text x="109.2" y="93.1">4</text>
<text x="109.2" y="95.6">5</text>
<text x="165.3" y="94.4">4</text>
<text x="165.4" y="91.8">3</text>
<text x="170.2" y="90.6">3</text>
<text x="170.2" y="93.1">4</text>
<text x="170.2" y="95.6">5</text>
<text x="234.9" y="91.2">2</text>
<text x="239.8" y="92.5">2</text>
<text x="42.8" y="99.4">6</text>
<text x="42.8" y="102">7</text>
<text x="42.8" y="96.9">5</text>
<text x="47.6" y="98.2">6</text>
<text x="47.6" y="100.7">7</text>
<text x="104.4" y="99.4">6</text>
<text x="104.4" y="102">7</text>
<text x="104.4" y="96.9">5</text>
<text x="109.2" y="98.2">6</text>
<text x="109.2" y="100.7">7</text>
<text x="165.3" y="99.4">6</text>
<text x="165.3" y="102">7</text>
<text x="165.4" y="96.9">5</text>
<text x="170.2" y="98.2">6</text>
<text x="170.2" y="100.7">7</text>
<text x="42.8" y="107.1">9</text>
<text x="42.8" y="104.5">8</text>
<text x="47.6" y="103.3">8</text>
<text x="47.6" y="105.8">9</text>
<text x="104.4" y="107.1">9</text>
<text x="104.4" y="104.5">8</text>
<text x="109.2" y="103.3">8</text>
<text x="109.2" y="105.8">9</text>
<text x="165.3" y="107.1">9</text>
<text x="165.4" y="104.5">8</text>
<text x="170.2" y="103.3">8</text>
<text x="170.2" y="105.8">9</text>
<text x="47.6" y="113.4">MH1</text>
<text x="109.2" y="113.4">MH1</text>
<text x="170.2" y="113.4">MH1</text>
<text x="35.7" y="114.7">SHIELD</text>
<text x="35.7" y="117.2">SHIELD</text>
<text x="47.6" y="116">MH2</text>
<text x="97.4" y="114.7">SHIELD</text>
<text x="97.4" y="117.2">SHIELD</text>
<text x="109.2" y="116">MH2</text>
<text x="158.3" y="114.7">SHIELD</text>
<text x="158.3" y="117.2">SHIELD</text>
<text x="170.2" y="116">MH2</text>
<text x="230.5" y="119.1">2</text>
<text x="230.7" y="115.3">1</text>
<text x="235.3" y="116.6">1</text>
<text x="235.3" y="120.4">2</text>
<text x="4.2" y="129.9">C</text>
<text x="291.3" y="129.9">C</text>
<text x="4.1" y="178.2">D</text>
<text x="291.2" y="178.2">D</text>
<text x="38.1" y="199.8">1</text>
<text x="110.9" y="199.8">2</text>
<text x="184" y="199.8">3</text>
<text x="256.9" y="199.8">4</text>
</g>
<g font-size="2.3" fill="#000080">
<text x="32.9" y="29">J1</text>
<text x="94.5" y="29">J2</text>
<text x="155.4" y="29">J3</text>
<text x="234.2" y="43.6">J7</text>
<text x="234.2" y="55">B2B-XH</text>
<text x="32.9" y="67.1">DSUB-9 connector</text>
<text x="94.5" y="67.1">DSUB-9 connector</text>
<text x="155.4" y="67.1">DSUB-9 connector</text>
<text x="32.9" y="82.9">J4</text>
<text x="94.5" y="82.9">J5</text>
<text x="155.4" y="82.9">J6</text>
<text x="238" y="84.8">J8</text>
<text x="238" y="96.3">B2B-XH</text>
<text x="233.6" y="112.8">J9</text>
<text x="32.9" y="121">DSUB-9 connector</text>
<text x="94.5" y="121">DSUB-9 connector</text>
<text x="155.4" y="121">DSUB-9 connector</text>
<text x="233.6" y="124.2">B2B-XH</text>
<text x="231" y="174.4">Title: Connectors</text>
<text x="231" y="179.5">Project: C.A.N.I.S.</text>
<text x="231" y="184.5">State: Production</text>
<text x="251.3" y="184.5">Organization:Embedded Dynamics</text>
<text x="231" y="189.6">Id: ED4</text>
<text x="264" y="189.6">Size:A4</text>
<text x="276.7" y="189.6">Rev: 3</text>
<text x="231" y="194.7">Author: P. Huijser</text>
<text x="251.3" y="194.7">Date: 30-03-26</text>
<text x="270.4" y="194.7">Sheet:1</text>
<text x="280.5" y="194.7">of 2</text>
</g>
<g font-size="2.3" fill="#800000">
<text x="51.9" y="31.5">CAN_LI1_N</text>
<text x="113.5" y="31.5">CAN_LO1_P</text>
<text x="174.5" y="31.5">CAN_LO2_P</text>
<text x="222.9" y="35.9">+5</text>
<text x="51.9" y="36.6">CAN_LO1_N</text>
<text x="51.9" y="39.1">L1_HOME1</text>
<text x="113.5" y="36.6">CAN_LO2_N</text>
<text x="113.5" y="39.1">L2_HOME1</text>
<text x="174.5" y="36.6">CAN_LO3_N</text>
<text x="174.5" y="39.1">L3_HOME1</text>
<text x="51.9" y="44.2">CAN_LI1_P</text>
<text x="113.5" y="44.2">CAN_LO1_N</text>
<text x="174.5" y="44.2">CAN_LO2_N</text>
<text x="51.9" y="49.3">CAN_LO1_P</text>
<text x="51.9" y="51.8">L1_HOME2</text>
<text x="113.5" y="49.3">CAN_LO2_P</text>
<text x="113.5" y="51.8">L2_HOME2</text>
<text x="174.5" y="49.3">CAN_LO3_P</text>
<text x="174.5" y="51.8">L3_HOME2</text>
<text x="221.6" y="65.2">GND</text>
<text x="71.1" y="72.1">GND</text>
<text x="132.7" y="72.1">GND</text>
<text x="193.6" y="72.1">GND</text>
<text x="51.9" y="85.5">CAN_LO3_P</text>
<text x="113.5" y="85.5">CAN_LO4_P</text>
<text x="174.5" y="85.5">CAN_LO5_P</text>
<text x="218.9" y="87.4">PSOC_SDA</text>
<text x="51.9" y="90.6">CAN_LO4_N</text>
<text x="51.9" y="93.1">L4_HOME1</text>
<text x="113.5" y="90.6">CAN_LO5_N</text>
<text x="113.5" y="93.1">L5_HOME1</text>
<text x="174.5" y="93.1">L6_HOME1</text>
<text x="218.9" y="91.2">PSOC_SCL</text>
<text x="51.9" y="98.2">CAN_LO3_N</text>
<text x="113.5" y="98.2">CAN_LO4_N</text>
<text x="174.5" y="98.2">CAN_LO5_N</text>
<text x="51.9" y="103.3">CAN_LO4_P</text>
<text x="51.9" y="105.8">L4_HOME2</text>
<text x="113.5" y="103.3">CAN_LO5_P</text>
<text x="113.5" y="105.8">L5_HOME2</text>
<text x="174.5" y="105.8">L6_HOME2</text>
<text x="214.5" y="115.3">PSOC_TX</text>
<text x="214.5" y="119.1">PSOC_RX</text>
<text x="71.1" y="126.1">GND</text>
<text x="132.7" y="126.1">GND</text>
<text x="193.6" y="126.1">GND</text>
</g>
</svg>
